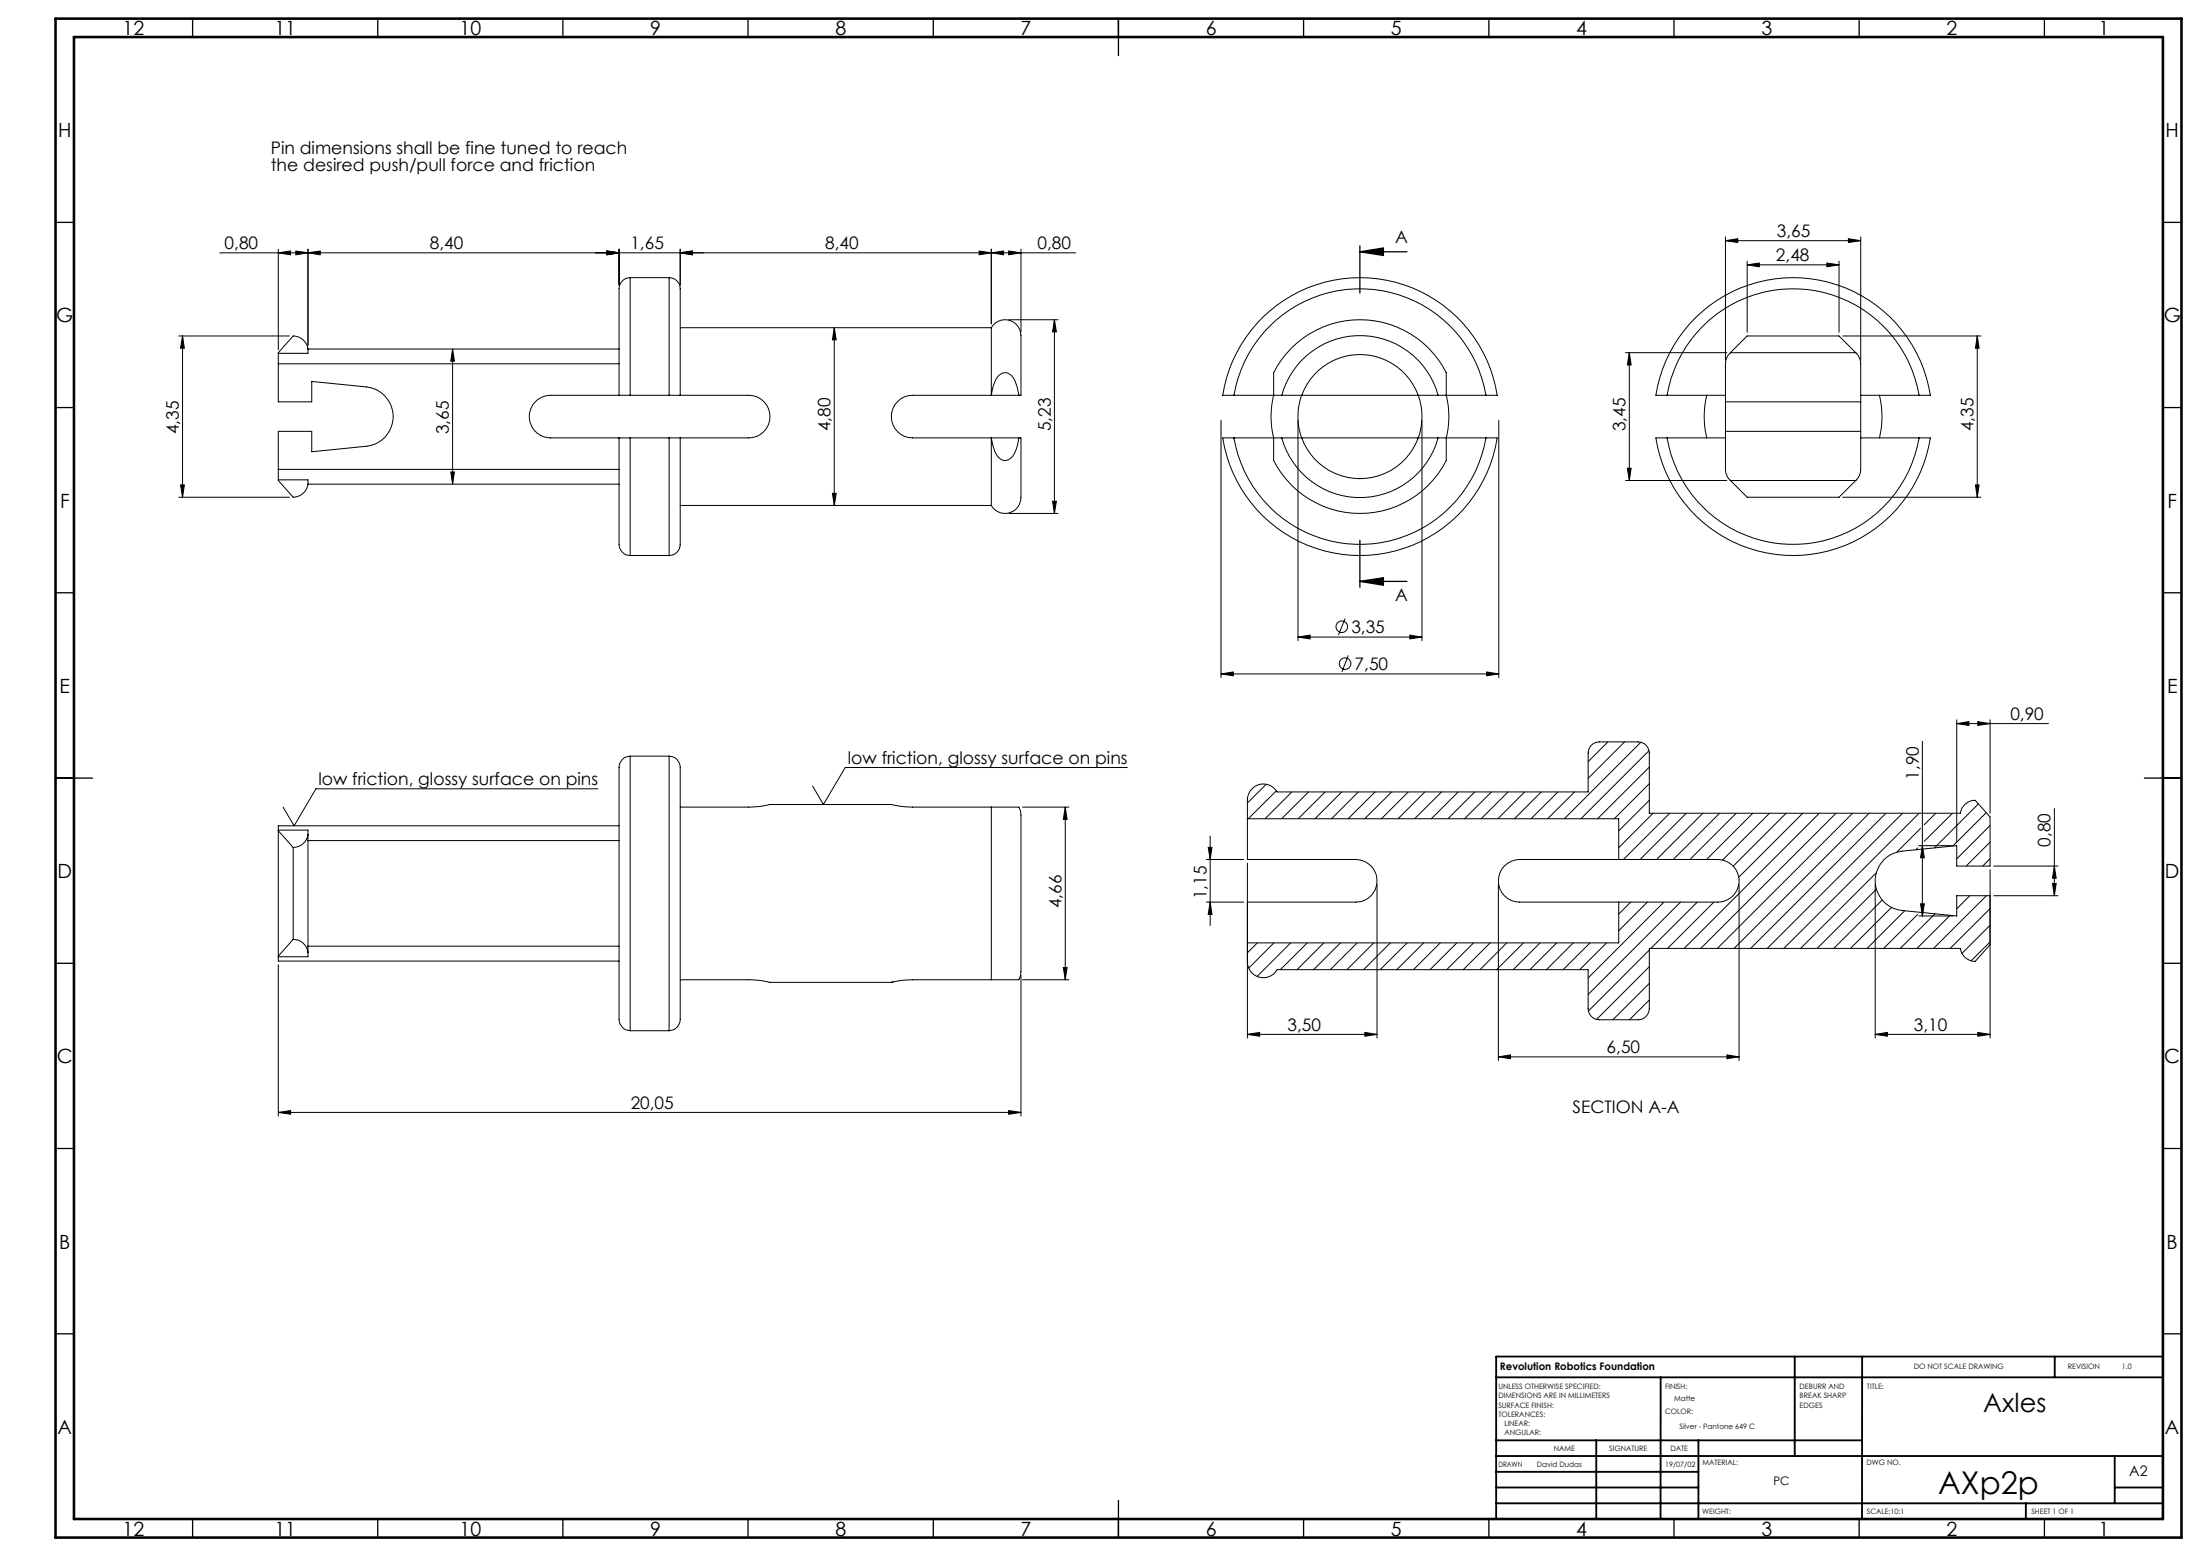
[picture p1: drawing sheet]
<svg xmlns="http://www.w3.org/2000/svg" width="594mm" height="420mm" viewBox="0 0 594 420" stroke-linecap="round" stroke-linejoin="round" font-family="sans-serif">
<g fill="none" stroke="#000" stroke-width=".27">
<path d="M59.3 68.2h231.1M75.1 68.2l3.4-.4v1zM75.1 67.3v27.1M79.9 67.8l3.2 .4-3.2 .6zM83.1 68.2l3.4-.4v1zM83.1 67.3v25.9M163.9 67.8l3.2 .4-3.2 .6zM167.1 67.3v9.7M170.1 74.9a3.3 3.3 0 0 0-3 4v27.8M170.1 74.9v31.8M170.1 74.9h10.6M180.7 74.9a3.2 3.2 0 0 1 3 4v27.8"/>
<path d="M180.7 74.9v31.8M183.7 68.2l3.3-.4v1zM183.7 67.3v9.7M264.4 67.8l3.3 .4-3.3 .6zM267.7 67.3v20.1M267.7 68.2l3.3-.4v1zM272.3 67.8l3.4 .4-3.4 .6zM275.7 67.3v22.3M465.9 65l3.3-.6v1.1zM465.9 63.9v33.3M465.9 65h36.5M471.7 71.5l3.3-.5v1z"/>
<path d="M471.7 70.5v19.2M471.7 71.5h24.8M493.3 71l3.2 .5-3.2 .5zM496.5 70.5v19.2M499.1 64.4l3.3 .6-3.3 .5zM502.4 63.9v33.3M48.3 90.7h29.8M49.3 90.7l.5 3.3h-1zM49.3 90.7v43.5M75.1 98.2v10.3h9.1v-5.5l14.7 1.4a8 8 0 0 1 7.3 8 8 8 0 0 1-7.3 8.1l-14.7 1.4v-5.5h-9.1v10.3M75.1 95.4v2.8M75.1 98.2h92"/>
<path d="M83.1 94.2a4.1 4.1 0 0 0-3.9-3.5l-4.1 4.7M83.1 94.2v1.2h-8M83.1 94.2h84M122.2 94.2l.5 3.3h-1zM122.2 94.2v36.5M183.7 88.5h84M225.2 88.5l.6 3.2h-1zM225.2 88.5v47.9M267.7 88.5a4.3 4.3 0 0 1 5.3-1.9 4.3 4.3 0 0 1 2.7 4.9v15.2h-.6M267.7 88.5v18.2a7.6 7.6 0 0 1 2.8-5.9 2.92 2.92 0 0 1 3.6 2.2l1 3.7M272.4 86.3h13.3M284.7 86.3l.5 3.3h-1z"/>
<path d="M284.7 86.3v52.3M438.9 95.2h27.3M439.9 95.2l.5 3.3h-1zM439.9 95.2v34.5M467.2 95.2h33.9M497.5 90.7h37.3M533.9 90.7l.5 3.3h-1zM533.9 90.7v43.5M167.1 118.2v27.1a3.7 3.7 0 0 0 2.5 4.6h.5M167.1 118.2h3M167.1 106.7h3M167.1 106.7h-18.4a5.8 5.8 0 0 0-5.8 5.7 5.8 5.8 0 0 0 5.8 5.8h18.4"/>
<path d="M170.1 118.2v31.7M170.1 106.7h10.6M170.1 118.2h10.6M180.7 106.7h3M180.7 118.2h3M180.7 118.2v31.7M183.7 118.2v15a125.2 125.2 0 0 1-.3 14.9 3 3 0 0 1-2.7 1.8M183.7 106.7h18.4a5.8 5.8 0 0 1 5.8 5.7 5.8 5.8 0 0 1-5.8 5.8h-18.4M275.1 118.2h.6v14.6a5 5 0 0 1-3.6 5.8 4.4 4.4 0 0 1-4.4-2.2M275.1 118.2a7.6 7.6 0 0 1-2.9 5.9 2.89 2.89 0 0 1-3.6-2.2l-.9-3.7v18.2M275.1 106.7h-28.7a5.8 5.8 0 0 0-5.7 5.7 5.8 5.8 0 0 0 5.7 5.8h28.7M329.7 113.4v69.5"/>
<path d="M333.2 106.7a34.5 34.5 0 0 1 34-28.7 34.5 34.5 0 0 1 34 28.7M333.2 106.7h-3.1a37.5 37.5 0 0 1 37.1-31.8 37.5 37.5 0 0 1 37 31.8h-3M333.2 118.2h-3.1a37.5 37.5 0 0 0 37.1 31.7 37.5 37.5 0 0 0 37-31.7h-3M333.2 118.2a34.5 34.5 0 0 0 34 28.7 34.5 34.5 0 0 0 34-28.7M333.2 106.7h10.7M333.2 118.2h10.7M343.9 118.2v5.9a26 26 0 0 0 23.3 14.5 26 26 0 0 0 23.3-14.5v-5.9M343.9 106.7v-5.9a26 26 0 0 1 23.3-14.5 26 26 0 0 1 23.3 14.5v5.9M343.9 118.2h2.2M343.9 106.7h2.2M343.9 106.7a23.8 23.8 0 0 0 0 11.5M346.1 118.2a21.9 21.9 0 0 0 21.1 16.1 21.9 21.9 0 0 0 21.1-16.1"/>
<path d="M346.1 106.7a21.9 21.9 0 0 1 21.1-16.1 21.9 21.9 0 0 1 21.1 16.1M346.1 106.7h42.2M346.1 118.2h42.2M350.4 113.4v59.5M383.9 113.4v59.5M388.3 118.2h2.2M388.3 106.7h2.2M390.5 106.7a23.8 23.8 0 0 1 0 11.5M390.5 106.7h10.7M390.5 118.2h10.7M404.7 113.4v69.5M450.1 106.7h-3a37.5 37.5 0 0 1 37-31.8 37.5 37.5 0 0 1 37.1 31.8h-3"/>
<path d="M450.1 106.7a34.5 34.5 0 0 1 34-28.7 34.5 34.5 0 0 1 34.1 28.7M450.1 118.2a34.5 34.5 0 0 0 34 28.7 34.5 34.5 0 0 0 34.1-28.7M450.1 118.2h-3a37.5 37.5 0 0 0 37 31.7 37.5 37.5 0 0 0 37.1-31.7h-3M450.1 106.7h15.8M450.1 118.2h15.8M460.8 106.7a23.8 23.8 0 0 0 0 11.5M465.9 116.4v10.3a4.2 4.2 0 0 0 1.1 2.8l4.7 4.7h24.8l4.7-4.7a4.2 4.2 0 0 0 1.2-2.8v-10.3M465.9 108.5v-10.3a4.2 4.2 0 0 1 1.1-2.8l4.7-4.7h24.8l4.7 4.7a4.2 4.2 0 0 1 1.2 2.8v10.3M465.9 108.5v7.9M465.9 116.4h36.5M465.9 108.5h36.5M502.4 108.5v7.9"/>
<path d="M502.4 106.7h15.8M502.4 118.2h15.8M507.4 106.7a23.8 23.8 0 0 1 0 11.5M48.3 134.2h29.8M48.8 130.9h1l-.5 3.3zM75.1 126.7v2.8M75.1 129.5l4.1 4.7a4.1 4.1 0 0 0 3.9-3.5M75.1 129.5h8v1.2M75.1 126.7h92M83.1 130.7h84M121.7 127.4h1l-.5 3.3zM183.7 136.4h84"/>
<path d="M224.8 133.2h1l-.6 3.2zM272.4 138.6h13.3M284.2 135.3h1l-.5 3.3zM438.9 129.7h27.3M439.4 126.4h1l-.5 3.3zM467.2 129.7h33.9M497.5 134.2h37.3M533.4 130.9h1l-.5 3.3zM170.1 149.9h10.6M350.4 172l3.3-.6v1.1zM350.4 172h33.5M363.2 167l-1.8 4.4"/>
<path d="M364.1 176.9l-1.8 4.4M380.6 171.4l3.3 .6-3.3 .5zM329.7 181.9l3.3-.5v1zM329.7 181.9h75M401.4 181.4l3.3 .5-3.3 .5zM528.3 195.3l3.3-.5v1zM528.3 194.3v32.9M528.3 195.3h24.8M534 194.8l3.3 .5-3.3 .5zM537.3 194.3v25.2M161.4 212.9h-76.1l-5.9 10-3-5M170.1 204.1v74.1"/>
<path d="M170.1 204.1a3.3 3.3 0 0 0-3 4.1v65.9a3.4 3.4 0 0 0 3 4.1M170.1 204.1h10.6M180.7 204.1v74.1M180.7 204.1a3.3 3.3 0 0 1 3 4.1v65.9a3.4 3.4 0 0 1-3 4.1M183.7 217.9h18.4l3.3-.3 2.5-.4h32.8l2.5 .4 3.2 .3h21.3M267.7 217.9h7.4a8.7 8.7 0 0 1 .6 4.3v38.8a7.1 7.1 0 0 1-.6 3.5h-7.4M267.7 217.9v46.6M276.1 217.9h12.5M287.6 217.9v46.6M287.6 217.9l.5 3.3h-1zM304.4 207.2h-76.2l-5.9 10-2.9-5.1M341.9 211.7l-5.1 5.1"/>
<path d="M344.6 213.4l-7.6 7.6M348.8 213.8l-7.2 7.2M353.3 213.8l-7.3 7.2M357.8 213.8l-7.3 7.2M362.3 213.8l-7.3 7.2M366.7 213.8l-7.2 7.2M371.3 213.8l-7.3 7.2M375.7 213.8l-7.2 7.2M380.2 213.8l-7.2 7.2M384.7 213.8l-7.2 7.2M389.2 213.8l-7.2 7.2M393.7 213.8l-7.2 7.2"/>
<path d="M398.2 213.8l-7.3 7.2M402.7 213.8l-7.3 7.2M407.2 213.8l-7.3 7.2M411.7 213.8l-7.3 7.2M416.1 213.8l-7.2 7.2M420.7 213.8l-7.3 7.2M425.1 213.8l-7.2 7.2M434.1 200.3l-5.3 5.3M438.6 200.3l-9.8 9.8M443 200.4l-20.6 20.6M445.2 202.6l-18.3 18.4M445.3 207.1l-14 13.9"/>
<path d="M445.3 211.5l-9.4 9.5M445.3 216l-8.2 8.3M446.3 219.5l-9.2 9.3M450.8 219.5l-12.5 12.5M455.3 219.5l-12.5 12.5M459.8 219.5l-12.5 12.5M464.3 219.5l-12.5 12.5M468.8 219.5l-12.5 12.5M473.3 219.5l-12.5 12.5M477.8 219.5l-12.7 12.6M482.2 219.5l-14.2 14.3M486.7 219.5l-17.2 17.3"/>
<path d="M491.2 219.5l-36.5 36.5M495.7 219.5l-36.5 36.5M500.2 219.5l-36.5 36.5M504.7 219.5l-36.5 36.5M509.2 219.5l-36.5 36.5M513.7 219.5l-36.5 36.5M518.2 219.5l-36.6 36.5M519 200.1v47.1M522.6 219.5l-3.1 3.1M527.2 219.5l-7.7 7.6M534.2 217l-11.9 11.9M536.3 219.3l-9 9.1"/>
<path d="M554.7 218.2v23.6M75.1 224.1v34.2M75.1 224.1h8v34.2h-8M75.1 224.2l4.1 4.6M79.2 228.8v24.8M83.1 225.3a4.1 4.1 0 0 1-3.9 3.5M83.1 226.9h84M167.1 222.9h-92v1.2M325.7 232h10.1M326.2 228.7h1l-.5 3.3zM326.7 225.7v24.2M336.8 233v47.2"/>
<path d="M336.8 221v-5.1a4.3 4.3 0 0 1 3.2-4.1 4.3 4.3 0 0 1 4.8 2h84v-10.5a3 3 0 0 1 3-3h10.5a3 3 0 0 1 3 3v16.2h84a4 4 0 0 1 4-3.5l4 4.5v13.3h-9v-5.5l-14.8 1.4a8 8 0 0 0-7.2 8.1 8 8 0 0 0 7.2 8l14.8 1.4v-5.4h9M336.8 221v11h29.2a5.8 5.8 0 0 1 5.8 5.8 5.8 5.8 0 0 1-5.8 5.7h-29.2v11h100.3v-11M336.8 221h100.3v11M371.8 238.7v41.5M404.6 238.7v47.6M406.2 233.7a6 6 0 0 1 4.1-1.7h53.5a5.8 5.8 0 0 1 5.8 5.8 5.8 5.8 0 0 1-5.8 5.7h-53.5a5.7 5.7 0 0 1-5.3-3.5 5.7 5.7 0 0 1 1.2-6.3zM469.5 238.7v47.6M506.3 238.7v41.5M506.6 235.6l-20.4 20.4M517.8 228.9l-.5 .5M518.1 228.3h9.2M518.5 223.6l-6.4 6.4"/>
<path d="M519 228.3l.6 3.2h-1.1zM537.3 222.8l-9 9M537.3 227.3l-6.4 6.5M537.3 231.8l-2 2M537.3 234.8v45.4M538.3 233.8h17.4M554.2 238.5h1l-.5 3.3zM554.7 233.8l.5 3.2h-1zM75.1 258.3v1.1h92M79.2 253.6a4 4 0 0 1 3.9 3.5M79.2 253.6l-4.1 4.5M83.1 255.4h84"/>
<path d="M325.7 243.5h10.1M326.7 243.5l.5 3.3h-1zM339.5 254.5l-2.7 2.7M344 254.5l-6.9 6.8M348.5 254.5l-9.1 9.1M353 254.5l-7.3 7.2M357.4 254.5l-7.2 7.2M361.9 254.5l-7.2 7.2M366.4 254.5l-7.2 7.2M370.9 254.5l-7.2 7.2M375.4 254.5l-7.2 7.2M379.9 254.5l-7.3 7.2"/>
<path d="M384.4 254.5l-7.3 7.2M388.9 254.5l-7.3 7.2M393.3 254.5l-7.2 7.2M397.9 254.5l-7.3 7.2M402.3 254.5l-7.2 7.2M406.8 254.5l-7.2 7.2M411.3 254.5l-7.2 7.2M415.8 254.5l-7.2 7.2M420.3 254.5l-7.2 7.2M424.8 254.5l-7.3 7.2M429.3 254.5l-7.3 7.2M433.8 254.5l-7.3 7.2"/>
<path d="M440.3 243.5l-3.2 3.3M444.8 243.5l-7.7 7.7M445.3 256.5l-16.4 16.4M449.3 243.5l-20.5 20.5M453.7 243.5l-24.9 24.9M458.3 243.5l-12.6 12.5M462.7 243.5l-12.4 12.5M506.6 240l-16 16M508.2 242.9l-13.1 13.1M510.7 244.9l-11.1 11.1M514.3 245.8l-10.2 10.2M517.8 246.8l-9.2 9.2"/>
<path d="M518.1 247.2h9.2M518.5 244h1.1l-.6 3.2zM522.4 246.7l-9.3 9.3M526.5 247.1l-8.9 8.9M531.8 241.8l-3.5 3.5M536.3 241.8l-14.2 14.2M537.3 245.3l-10.7 10.7M537.3 249.7l-7.6 7.6M537.3 254.3l-5.1 5M537.3 255l-4 4.5a4.1 4.1 0 0 1-4-3.5h-84v16.3a3 3 0 0 1-3 3h-10.5a3 3 0 0 1-3-3v-10.6h-84a4.3 4.3 0 0 1-4.8 2.1 4.3 4.3 0 0 1-3.2-4.2M538.3 241.8h17.4M75.1 260.4v40.9"/>
<path d="M170.1 278.2h10.6M183.7 264.5h18.4l3.3 .2 2.5 .5h32.8M267.7 264.5h-21.3l-3.2 .2-2.5 .5 .4-.1M275.7 263.3v38M276.1 264.5h12.5M287.1 261.1h1l-.5 3.4zM336.8 279.2l3.3-.5v1zM336.8 279.2h35M368.5 278.7l3.3 .5-3.3 .5zM445.3 260.9l-14.2 14.3M445.3 265.4l-9.8 9.9M445.3 269.9l-5.4 5.4"/>
<path d="M506.3 279.2l3.3-.5v1zM506.3 279.2h31M534 278.7l3.3 .5-3.3 .5zM272.3 299.8l3.4 .5-3.4 .5zM404.6 285.3l3.2-.6v1.1zM404.6 285.3h64.9M466.3 284.7l3.2 .6-3.2 .5zM75.1 300.3l3.4-.5v1zM75.1 300.3h200.6"/>
<circle cx="367.2" cy="112.4" r="16.8"/>
<circle cx="362.3" cy="169.2" r="1.55"/>
<circle cx="363.2" cy="179.1" r="1.55"/>
</g>
<g fill="none" stroke="#000" stroke-width=".35">
<path d="M52 5v5M102 5v5M152 5v5M202 5v5M252 5v5M302 5v10M352 5v5M402 5v5M452 5v5M502 5v5M552 5v5M15 60h5"/>
<path d="M367.2 68l6.3-1.1v2.1zM367.2 68h12.7M367.2 66.4v12.7M584 60h5M15 110h5M584 110h5M367.2 156.9l6.3-1v2.1zM367.2 145.8v12.7M367.2 156.9h12.7M15 160h5M584 160h5M15 210h10"/>
<path d="M579 210h10M15 260h5M584 260h5M15 310h5M584 310h5M15 360h5M584 360h5M52 410v5M102 410v5M152 410v5M202 410v5M252 410v5"/>
<path d="M302 405v10M352 410v5M402 410v5M452 410v5M502 410v5M552 410v5"/>
</g>
<g fill="none" stroke="#000" stroke-width=".5">
<path d="M404 371.8h180M448.4 371.8l-.1 38.3M484.6 366.2v26.8M502.8 366.2l-.1 43.9M554.8 366.2v5.6M584 366.2h-180v43.8M404 388.8h98.8M404 397.3h54.6M404 393h180M431 388.8v21.2M458.6 388.8v21.2M571 393v12.8"/>
<path d="M404 405.8h180M404 401.5h54.6M547 405.8v4.2M571 401.5h13"/>
</g>
<path d="M15 5h574v410h-574zM20 10h564v400h-564z" fill="none" stroke="#000" stroke-width=".7"/>
<g fill="#000">
<path d="M183.7 68.2l3.3-.4v1zM163.9 67.8l3.2 .4-3.2 .6zM163.9 67.8l3.2 .4-3.2 .6zM83.1 68.2l3.4-.4v1z"/>
<path d="M183.7 68.2l3.3-.4v1zM264.4 67.8l3.3 .4-3.3 .6z"/>
<path d="M267.7 68.2l3.3-.4v1zM272.3 67.8l3.4 .4-3.4 .6zM75.1 68.2l3.4-.4v1zM79.9 67.8l3.2 .4-3.2 .6zM350.4 172l3.3-.6v1.1zM380.6 171.4l3.3 .6-3.3 .5zM75.1 300.3l3.4-.5v1zM272.3 299.8l3.4 .5-3.4 .5zM336.8 279.2l3.3-.5v1zM368.5 278.7l3.3 .5-3.3 .5zM506.3 279.2l3.3-.5v1zM534 278.7l3.3 .5-3.3 .5zM528.3 195.3l3.3-.5v1zM534 194.8l3.3 .5-3.3 .5zM465.9 65l3.3-.6v1.1zM499.1 64.4l3.3 .6-3.3 .5zM471.7 71.5l3.3-.5v1zM493.3 71l3.2 .5-3.2 .5z"/>
<path d="M367.2 68l6.3-1.1v2.1zM367.2 156.9l6.3-1v2.1z"/>
<path d="M122.2 94.2l.5 3.3h-1zM121.7 127.4h1l-.5 3.3zM225.2 88.5l.6 3.2h-1zM224.8 133.2h1l-.6 3.2zM284.7 86.3l.5 3.3h-1zM284.2 135.3h1l-.5 3.3zM49.3 90.7l.5 3.3h-1zM48.8 130.9h1l-.5 3.3zM554.7 233.8l.5 3.2h-1zM554.2 238.5h1l-.5 3.3zM519 228.3l.6 3.2h-1.1zM518.5 244h1.1l-.6 3.2zM326.2 228.7h1l-.5 3.3zM326.7 243.5l.5 3.3h-1zM533.9 90.7l.5 3.3h-1zM533.4 130.9h1l-.5 3.3zM439.9 95.2l.5 3.3h-1zM439.4 126.4h1l-.5 3.3z"/>
<path d="M329.7 181.9l3.3-.5v1zM401.4 181.4l3.3 .5-3.3 .5z"/>
<path d="M287.6 217.9l.5 3.3h-1zM287.1 261.1h1l-.5 3.4z"/>
<path d="M404.6 285.3l3.2-.6v1.1zM466.3 284.7l3.2 .6-3.2 .5z"/>
</g>
<text font-size="8.5" x="523.3" y="403.2">AXp2p</text>
<text font-size="7.1" x="535.5" y="381">Axles</text>
<g font-size="5.3">
<text x="33.1" y="9.5">12</text>
<text x="74.1" y="9.5">11</text>
<text x="124.1" y="9.5">10</text>
<text x="175.6" y="9.5">9</text>
<text x="225.6" y="9.5">8</text>
<text x="275.6" y="9.5">7</text>
<text x="325.6" y="9.5">6</text>
<text x="375.6" y="9.5">5</text>
<text x="425.6" y="9.5">4</text>
<text x="475.6" y="9.5">3</text>
<text x="525.6" y="9.5">2</text>
<text x="566.6" y="9.5">1</text>
<text x="15.7" y="37">H</text>
<text x="584.7" y="37">H</text>
<text x="15.2" y="87">G</text>
<text x="584.2" y="87">G</text>
<text x="16.2" y="137">F</text>
<text x="585.2" y="137">F</text>
<text x="16.1" y="187">E</text>
<text x="585.1" y="187">E</text>
<text x="15.5" y="237">D</text>
<text x="584.5" y="237">D</text>
<text x="15.4" y="287">C</text>
<text x="584.4" y="287">C</text>
<text x="16" y="337">B</text>
<text x="585" y="337">B</text>
<text x="15.5" y="387">A</text>
<text x="584.5" y="387">A</text>
<text x="33.1" y="414.5">12</text>
<text x="74.1" y="414.5">11</text>
<text x="124.1" y="414.5">10</text>
<text x="175.6" y="414.5">9</text>
<text x="225.6" y="414.5">8</text>
<text x="275.6" y="414.5">7</text>
<text x="325.6" y="414.5">6</text>
<text x="375.6" y="414.5">5</text>
<text x="425.6" y="414.5">4</text>
<text x="475.6" y="414.5">3</text>
<text x="525.6" y="414.5">2</text>
<text x="566.6" y="414.5">1</text>
</g>
<g font-size="4.7">
<text x="73.1" y="41.7">Pin dimensions shall be fine tuned to reach</text>
<text x="73.1" y="46.2">the desired push/pull force and friction</text>
<text x="376.7" y="65.7">A</text>
<text x="479.8" y="63.9">3,65</text>
<text x="60.7" y="67.2">0,80</text>
<text x="116" y="67.2">8,40</text>
<text x="170.2" y="67.2">1,65</text>
<text x="222.8" y="67.2">8,40</text>
<text x="280.1" y="67.2">0,80</text>
<text x="479.5" y="70.5">2,48</text>
<text x="48.3" y="117.2" transform="rotate(-90 48.3 117.2)">4,35</text>
<text x="121.2" y="117.2" transform="rotate(-90 121.2 117.2)">3,65</text>
<text x="224.3" y="116.4" transform="rotate(-90 224.3 116.4)">4,80</text>
<text x="283.7" y="116.4" transform="rotate(-90 283.7 116.4)">5,23</text>
<text x="438.9" y="116.4" transform="rotate(-90 438.9 116.4)">3,45</text>
<text x="532.9" y="116.4" transform="rotate(-90 532.9 116.4)">4,35</text>
<text x="376.7" y="162.3">A</text>
<text x="364.9" y="170.9">3,35</text>
<text x="365.8" y="180.8">7,50</text>
<text x="542.8" y="194.3">0,90</text>
<text x="228.9" y="206.1">low friction, glossy surface on pins</text>
<text x="86" y="211.9">low friction, glossy surface on pins</text>
<text x="518.1" y="210.4" transform="rotate(-90 518.1 210.4)">1,90</text>
<text x="553.7" y="228.6" transform="rotate(-90 553.7 228.6)">0,80</text>
<text x="286.6" y="245.1" transform="rotate(-90 286.6 245.1)">4,66</text>
<text x="325.7" y="242.8" transform="rotate(-90 325.7 242.8)">1,15</text>
<text x="347.6" y="278.2">3,50</text>
<text x="516.7" y="278.2">3,10</text>
<text x="433.8" y="284.2">6,50</text>
<text x="170.3" y="299.2">20,05</text>
<text x="424.6" y="300.5">SECTION A-A</text>
</g>
<text font-size="3.9" x="574.9" y="398.5">A2</text>
<text font-size="3.2" x="478.8" y="400.9">PC</text>
<text font-size="2.8" x="405" y="369.9">Revolution Robotics Foundation</text>
<g font-size="2">
<text x="516.7" y="369.6">DO NOT SCALE DRAWING</text>
<text x="558.3" y="369.6">REVISION</text>
<text x="572.9" y="369.6">1.0</text>
<text x="404.6" y="374.9">UNLESS OTHERWISE SPECIFIED:</text>
<text x="404.6" y="377.4">DIMENSIONS ARE IN MILLIMETERS</text>
<text x="449.6" y="374.9">FINISH:</text>
<text x="485.9" y="374.9">DEBURR AND</text>
<text x="485.9" y="377.4">BREAK SHARP</text>
<text x="504.1" y="374.9">TITLE:</text>
<text x="404.6" y="379.9">SURFACE FINISH:</text>
<text x="404.6" y="382.4">TOLERANCES:</text>
<text x="449.6" y="381.8">COLOR:</text>
<text x="452" y="378.3">Matte</text>
<text x="485.9" y="379.9">EDGES</text>
<text x="406.2" y="384.9">LINEAR:</text>
<text x="406.2" y="387.4">ANGULAR:</text>
<text x="453.5" y="385.7">Silver - Pantone 649 C</text>
<text x="404.6" y="396">DRAWN</text>
<text x="414.9" y="396">David Dudas</text>
<text x="419.5" y="391.8">NAME</text>
<text x="434.5" y="391.7">SIGNATURE</text>
<text x="449.6" y="395.9">19/07/02</text>
<text x="451" y="391.7">DATE</text>
<text x="459.6" y="395.5">MATERIAL:</text>
<text x="504" y="395.5">DWG NO.</text>
<text x="459.6" y="408.5">WEIGHT:</text>
<text x="504.1" y="408.6">SCALE:10:1</text>
<text x="548.5" y="408.6">SHEET 1 OF 1</text>
</g>
</svg>
